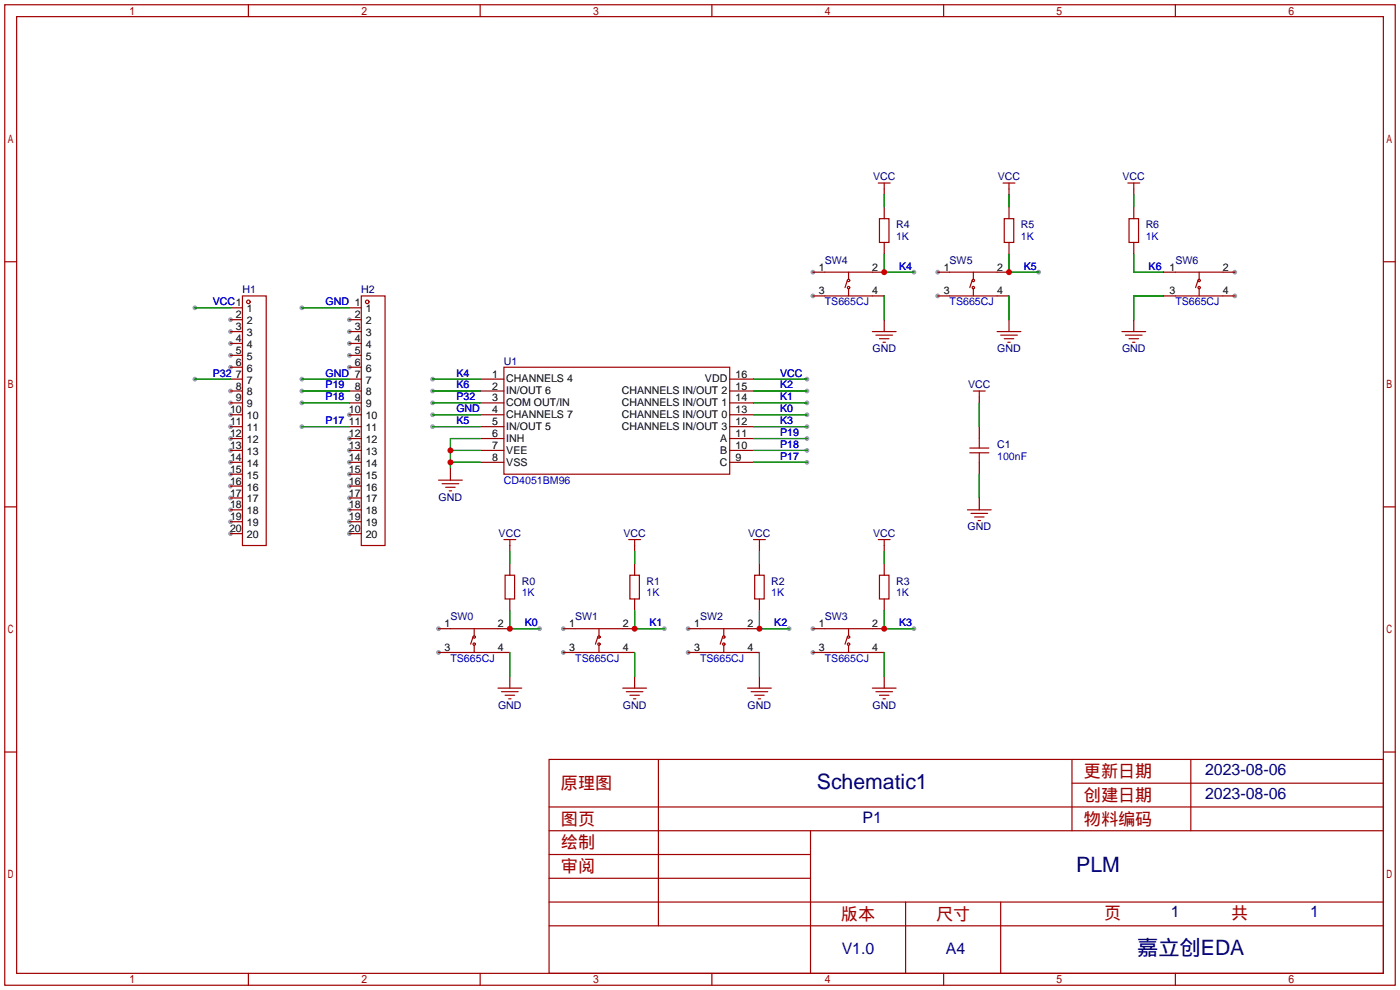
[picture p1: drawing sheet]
<svg xmlns="http://www.w3.org/2000/svg" width="299mm" height="212mm" viewBox="0 0 299 212" stroke-linecap="round" stroke-linejoin="round" font-family="sans-serif">
<g fill="#999">
<circle cx="49.3" cy="68.3" r=".51"/>
<circle cx="49.3" cy="70.9" r=".51"/>
<circle cx="49.3" cy="73.4" r=".51"/>
<circle cx="49.3" cy="75.9" r=".51"/>
<circle cx="49.3" cy="78.5" r=".51"/>
<circle cx="49.3" cy="83.6" r=".51"/>
<circle cx="49.3" cy="86.1" r=".51"/>
<circle cx="49.3" cy="88.6" r=".51"/>
<circle cx="49.3" cy="91.2" r=".51"/>
<circle cx="49.3" cy="93.7" r=".51"/>
<circle cx="49.3" cy="96.3" r=".51"/>
<circle cx="49.3" cy="98.8" r=".51"/>
<circle cx="49.3" cy="101.3" r=".51"/>
<circle cx="49.3" cy="103.9" r=".51"/>
<circle cx="49.3" cy="106.4" r=".51"/>
<circle cx="49.3" cy="109" r=".51"/>
<circle cx="49.3" cy="111.5" r=".51"/>
<circle cx="49.3" cy="114" r=".51"/>
<circle cx="74.7" cy="68.3" r=".51"/>
<circle cx="74.7" cy="70.9" r=".51"/>
<circle cx="74.7" cy="73.4" r=".51"/>
<circle cx="74.7" cy="75.9" r=".51"/>
<circle cx="74.7" cy="78.5" r=".51"/>
<circle cx="74.7" cy="88.6" r=".51"/>
<circle cx="74.7" cy="93.7" r=".51"/>
<circle cx="74.7" cy="96.3" r=".51"/>
<circle cx="74.7" cy="98.8" r=".51"/>
<circle cx="74.7" cy="101.3" r=".51"/>
<circle cx="74.7" cy="103.9" r=".51"/>
<circle cx="74.7" cy="106.4" r=".51"/>
<circle cx="74.7" cy="109" r=".51"/>
<circle cx="74.7" cy="111.5" r=".51"/>
<circle cx="74.7" cy="114" r=".51"/>
<circle cx="93.7" cy="134.4" r=".51"/>
<circle cx="93.7" cy="139.4" r=".51"/>
<circle cx="120.4" cy="134.4" r=".51"/>
<circle cx="120.4" cy="139.4" r=".51"/>
<circle cx="147.1" cy="134.4" r=".51"/>
<circle cx="147.1" cy="139.4" r=".51"/>
<circle cx="173.7" cy="134.4" r=".51"/>
<circle cx="173.7" cy="139.4" r=".51"/>
<circle cx="173.7" cy="58.2" r=".51"/>
<circle cx="173.7" cy="63.2" r=".51"/>
<circle cx="200.4" cy="58.2" r=".51"/>
<circle cx="200.4" cy="63.2" r=".51"/>
<circle cx="263.9" cy="58.2" r=".51"/>
<circle cx="263.9" cy="63.2" r=".51"/>
<circle cx="172.5" cy="93.7" r=".51"/>
<circle cx="172.5" cy="96.3" r=".51"/>
<circle cx="172.5" cy="98.8" r=".51"/>
<circle cx="172.5" cy="88.6" r=".51"/>
<circle cx="172.5" cy="86.1" r=".51"/>
<circle cx="172.5" cy="83.6" r=".51"/>
<circle cx="172.5" cy="91.2" r=".51"/>
<circle cx="92.5" cy="81" r=".51"/>
<circle cx="92.5" cy="83.6" r=".51"/>
<circle cx="92.5" cy="88.6" r=".51"/>
<circle cx="92.5" cy="91.2" r=".51"/>
<circle cx="92.5" cy="86.1" r=".51"/>
<circle cx="172.5" cy="81" r=".51"/>
<circle cx="115.3" cy="134.4" r=".51"/>
<circle cx="142" cy="134.4" r=".51"/>
<circle cx="168.7" cy="134.4" r=".51"/>
<circle cx="195.3" cy="134.4" r=".51"/>
<circle cx="195.3" cy="58.2" r=".51"/>
<circle cx="222" cy="58.2" r=".51"/>
<circle cx="41.7" cy="65.8" r=".51"/>
<circle cx="41.7" cy="81" r=".51"/>
<circle cx="64.5" cy="65.8" r=".51"/>
<circle cx="64.5" cy="81" r=".51"/>
<circle cx="64.5" cy="83.6" r=".51"/>
<circle cx="64.5" cy="86.1" r=".51"/>
<circle cx="64.5" cy="91.2" r=".51"/>
</g>
<g fill="none" stroke="#a10000" stroke-width=".25">
<path d="M1 1h297.2v209.6h-297.2zM3.6 3.6h292.1v204.4h-292.1zM53.1 1v2.6M102.6 1v2.6M152.1 1v2.6M201.7 1v2.6M251.2 1v2.6M187.7 39.1h2.5M189 39.1v1.3M214.4 39.1h2.5M215.6 39.1v1.3M241 39.1h2.6"/>
<path d="M242.3 39.1v1.3M1 55.9h2.6M176.3 58.2h10.1M181.1 59.9l-.5 1.6M181.4 58.2v1.5M188 46.7h2v5.1h-2zM202.9 58.2h10.2M207.8 59.9l-.5 1.6M208 58.2v1.5M214.6 46.7h2.1v5.1h-2.1zM241.3 46.7h2v5.1h-2zM251.2 58.2h10.2"/>
<path d="M256 59.9l-.5 1.6M256.3 58.2v1.5M295.7 55.9h2.5M51.8 63.2h5.1v53.4h-5.1zM77.2 63.2h5.1v53.4h-5.1zM107.7 78.5h48.3v22.8h-48.3zM176.3 63.2h10.1M181.4 61.7v1.5M186.4 70.9h5.1M187.2 71.6h3.6M188 72.4h2M188.7 73.2h.5"/>
<path d="M202.9 63.2h10.2M208 61.7v1.5M213.1 70.9h5.1M213.9 71.6h3.5M214.6 72.4h2.1M215.4 73.2h.5M239.8 70.9h5.1M240.5 71.6h3.6M241.3 72.4h2M242.1 73.2h.5M251.2 63.2h10.2M256.3 61.7v1.5"/>
<path d="M207.3 96.8h4M207.3 95.8h4M208 83.6h2.6M209.3 83.6v1.2M209.3 93.7v2.1M209.3 96.8v2M1 108.3h2.6M93.7 102.6h5.1M94.5 103.4h3.5M95.2 104.1h2.1M96 104.9h.5M107.7 115.3h2.5"/>
<path d="M109 115.3v1.3M134.4 115.3h2.5M135.6 115.3v1.3M161 115.3h2.6M162.3 115.3v1.3M187.7 115.3h2.5M189 115.3v1.3M206.8 109h5M207.5 109.7h3.6M208.3 110.5h2M209 111.3h.5M295.7 108.3h2.5"/>
<path d="M96.3 134.4h10.1M96.3 139.4h10.1M101.1 136.1l-.5 1.6M101.3 134.4v1.5M101.3 137.9v1.5M107.9 122.9h2.1v5.1h-2.1zM122.9 134.4h10.2M122.9 139.4h10.2M127.8 136.1l-.5 1.6M128 134.4v1.5M128 137.9v1.5M134.6 122.9h2.1v5.1h-2.1z"/>
<path d="M149.6 134.4h10.2M149.6 139.4h10.2M154.4 136.1l-.5 1.6M154.7 134.4v1.5M154.7 137.9v1.5M161.3 122.9h2v5.1h-2zM176.3 134.4h10.1M176.3 139.4h10.1M181.1 136.1l-.5 1.6M181.4 134.4v1.5M181.4 137.9v1.5M188 122.9h2v5.1h-2z"/>
<path d="M106.4 147.1h5.1M107.2 147.8h3.5M107.9 148.6h2.1M108.7 149.4h.5M133.1 147.1h5.1M133.9 147.8h3.5M134.6 148.6h2.1M135.4 149.4h.5M159.8 147.1h5M160.5 147.8h3.6M161.3 148.6h2M162.1 149.4h.5"/>
<path d="M186.4 147.1h5.1M187.2 147.8h3.6M188 148.6h2M188.7 149.4h.5M1 160.7h2.6M117.3 162.3h178.4v45.7h-178.4zM117.3 177.5h178.4M117.3 172.5h178.4M140.7 162.3v35.6M173.2 177.5v30.5M229.1 162.3v15.2M229.1 167.4h66.6"/>
<path d="M254.5 162.3v15.2M295.7 160.7h2.5M117.3 182.6h55.9M117.3 197.9h178.4M117.3 192.8h178.4M117.3 187.7h55.9M193.5 192.8v15.2M213.9 192.8v15.2M53.1 208v2.6M102.6 208v2.6M152.1 208v2.6M201.7 208v2.6"/>
<path d="M251.2 208v2.6"/>
<circle cx="181.4" cy="59.9" r=".25"/>
<circle cx="208" cy="59.9" r=".25"/>
<circle cx="256.3" cy="59.9" r=".25"/>
<circle cx="53.1" cy="64.5" r=".38"/>
<circle cx="78.5" cy="64.5" r=".38"/>
<circle cx="181.4" cy="61.5" r=".25"/>
<circle cx="208" cy="61.5" r=".25"/>
<circle cx="256.3" cy="61.5" r=".25"/>
<circle cx="101.3" cy="137.7" r=".25"/>
<circle cx="101.3" cy="136.1" r=".25"/>
<circle cx="128" cy="137.7" r=".25"/>
<circle cx="128" cy="136.1" r=".25"/>
<circle cx="154.7" cy="137.7" r=".25"/>
<circle cx="154.7" cy="136.1" r=".25"/>
<circle cx="181.4" cy="137.7" r=".25"/>
<circle cx="181.4" cy="136.1" r=".25"/>
</g>
<g fill="none" stroke="#870000" stroke-width=".25">
<path d="M173.7 58.2h2.6M186.4 58.2h2.6M189 40.4v1.3M189 44.2v2.5M189 51.8v2.6M200.4 58.2h2.5M213.1 58.2h2.5M215.6 40.4v1.3M215.6 44.2v2.5M215.6 51.8v2.6M242.3 40.4v1.3M242.3 44.2v2.5"/>
<path d="M242.3 51.8v2.6M248.7 58.2h2.5M261.4 58.2h2.5M49.3 65.8h2.5M49.3 68.3h2.5M49.3 70.9h2.5M49.3 73.4h2.5M49.3 75.9h2.5M49.3 78.5h2.5M74.7 65.8h2.5M74.7 68.3h2.5M74.7 70.9h2.5"/>
<path d="M74.7 73.4h2.5M74.7 75.9h2.5M74.7 78.5h2.5M173.7 63.2h2.6M186.4 63.2h2.6M189 68.3v2.6M200.4 63.2h2.5M213.1 63.2h2.5M215.6 68.3v2.6M242.3 68.3v2.6M248.7 63.2h2.5M261.4 63.2h2.5"/>
<path d="M49.3 81h2.5M49.3 83.6h2.5M49.3 86.1h2.5M49.3 88.6h2.5M49.3 91.2h2.5M49.3 93.7h2.5M49.3 96.3h2.5M49.3 98.8h2.5M74.7 81h2.5M74.7 83.6h2.5M74.7 86.1h2.5M74.7 88.6h2.5"/>
<path d="M74.7 91.2h2.5M74.7 93.7h2.5M74.7 96.3h2.5M74.7 98.8h2.5M102.6 81h5.1M102.6 83.6h5.1M102.6 86.1h5.1M102.6 88.6h5.1M102.6 91.2h5.1M102.6 93.7h5.1M102.6 96.3h5.1M102.6 98.8h5.1"/>
<path d="M156 81h5M156 83.6h5M156 86.1h5M156 88.6h5M156 91.2h5M156 93.7h5M156 96.3h5M156 98.8h5M209.3 84.8v1.3M209.3 91.2v2.5M209.3 98.8v2.5M49.3 101.3h2.5"/>
<path d="M49.3 103.9h2.5M49.3 106.4h2.5M49.3 109h2.5M49.3 111.5h2.5M49.3 114h2.5M74.7 101.3h2.5M74.7 103.9h2.5M74.7 106.4h2.5M74.7 109h2.5M74.7 111.5h2.5M74.7 114h2.5M96.3 100.1v2.5"/>
<path d="M109 116.6v1.3M135.6 116.6v1.3M162.3 116.6v1.3M189 116.6v1.3M209.3 106.4v2.6M93.7 134.4h2.6M93.7 139.4h2.6M106.4 134.4h2.6M106.4 139.4h2.6M109 120.4v2.5M109 128v2.6M120.4 134.4h2.5"/>
<path d="M120.4 139.4h2.5M133.1 134.4h2.5M133.1 139.4h2.5M135.6 120.4v2.5M135.6 128v2.6M147.1 134.4h2.5M147.1 139.4h2.5M159.8 134.4h2.5M159.8 139.4h2.5M162.3 120.4v2.5M162.3 128v2.6M173.7 134.4h2.6"/>
<path d="M173.7 139.4h2.6M186.4 134.4h2.6M186.4 139.4h2.6M189 120.4v2.5M189 128v2.6M109 144.5v2.6M135.6 144.5v2.6M162.3 144.5v2.6M189 144.5v2.6"/>
</g>
<g fill="none" stroke="#008700" stroke-width=".25">
<path d="M189 41.7v2.5M189 54.4v3.8h6.3M215.6 54.4v3.8h6.4M215.6 41.7v2.5M242.3 54.4v3.8h6.4M242.3 41.7v2.5M41.7 65.8h7.6M64.5 65.8h10.2M189 63.2v5.1M215.6 63.2v5.1M248.7 63.2h-6.4v5.1M41.7 81h7.6"/>
<path d="M64.5 86.1h10.2M64.5 83.6h10.2M64.5 91.2h10.2M64.5 81h10.2M92.5 88.6h10.1M92.5 86.1h10.1M92.5 83.6h10.1M92.5 91.2h10.1M92.5 81h10.1M96.3 96.3h6.3M96.3 98.8h6.3M102.6 93.7h-6.3v6.4"/>
<path d="M161 93.7h11.5M161 96.3h11.5M161 98.8h11.5M161 88.6h11.5M161 86.1h11.5M161 83.6h11.5M161 91.2h11.5M161 81h11.5M209.3 86.1v5.1M109 117.9v2.5M135.6 117.9v2.5M162.3 117.9v2.5"/>
<path d="M189 117.9v2.5M209.3 101.3v5.1M109 130.6v3.8h6.3M109 139.4v5.1M135.6 130.6v3.8h6.4M135.6 139.4v5.1M162.3 130.6v3.8h6.4M162.3 139.4v5.1M189 130.6v3.8h6.3M189 139.4v5.1"/>
</g>
<g fill="#c00">
<circle cx="96.3" cy="96.3" r=".63"/>
<circle cx="96.3" cy="98.8" r=".63"/>
<circle cx="109" cy="134.4" r=".63"/>
<circle cx="135.6" cy="134.4" r=".63"/>
<circle cx="162.3" cy="134.4" r=".63"/>
<circle cx="189" cy="134.4" r=".63"/>
<circle cx="189" cy="58.2" r=".63"/>
<circle cx="215.6" cy="58.2" r=".63"/>
</g>
<g font-size="4.5" fill="#000080">
<text x="174.6" y="168.6">Schematic1</text>
<text x="230" y="186.3">PLM</text>
<text x="243" y="204.1">嘉立创EDA</text>
</g>
<g font-size="3.7" fill="#a00000">
<text x="231.6" y="166.1">更新日期</text>
<text x="119.9" y="168.6">原理图</text>
<text x="231.6" y="171.2">创建日期</text>
<text x="119.9" y="176.3">图页</text>
<text x="231.6" y="176.3">物料编码</text>
<text x="119.9" y="181.3">绘制</text>
<text x="119.9" y="186.4">审阅</text>
<text x="179.7" y="196.6">版本</text>
<text x="200" y="196.6">尺寸</text>
<text x="236" y="196.3">页</text>
<text x="263.1" y="196.3">共</text>
</g>
<g font-size="3.4" fill="#000080">
<text x="257.6" y="165.7">2023-08-06</text>
<text x="257.6" y="170.8">2023-08-06</text>
<text x="184.4" y="175.9">P1</text>
<text x="250.3" y="196">1</text>
<text x="280" y="196">1</text>
<text x="179.9" y="203.8">V1.0</text>
<text x="202.1" y="203.8">A4</text>
</g>
<g font-size="2.3" fill="#000080">
<text x="186.6" y="38.6">VCC</text>
<text x="213.3" y="38.6">VCC</text>
<text x="239.9" y="38.6">VCC</text>
<text x="191.5" y="48.7">R4</text>
<text x="218.2" y="48.7">R5</text>
<text x="244.9" y="48.7">R6</text>
<text x="176.3" y="56.4">SW4</text>
<text x="202.9" y="56.4">SW5</text>
<text x="251.2" y="56.4">SW6</text>
<text x="51.8" y="62.7">H1</text>
<text x="77.2" y="62.7">H2</text>
<text x="107.7" y="77.9">U1</text>
<text x="186.5" y="75.3">GND</text>
<text x="213.1" y="75.3">GND</text>
<text x="239.8" y="75.3">GND</text>
<text x="206.9" y="83">VCC</text>
<text x="213.1" y="95.7">C1</text>
<text x="93.7" y="107">GND</text>
<text x="206.8" y="113.4">GND</text>
<text x="106.6" y="114.8">VCC</text>
<text x="133.2" y="114.8">VCC</text>
<text x="159.9" y="114.8">VCC</text>
<text x="186.6" y="114.8">VCC</text>
<text x="111.5" y="124.9">R0</text>
<text x="138.2" y="124.9">R1</text>
<text x="164.8" y="124.9">R2</text>
<text x="191.5" y="124.9">R3</text>
<text x="96.3" y="132.6">SW0</text>
<text x="122.9" y="132.6">SW1</text>
<text x="149.6" y="132.6">SW2</text>
<text x="176.3" y="132.6">SW3</text>
<text x="106.4" y="151.5">GND</text>
<text x="133.1" y="151.5">GND</text>
<text x="159.8" y="151.5">GND</text>
<text x="186.5" y="151.5">GND</text>
</g>
<g font-size="2.3" fill="#00f">
<text x="191.5" y="51.3">1K</text>
<text x="218.2" y="51.3">1K</text>
<text x="244.9" y="51.3">1K</text>
<text x="192.2" y="57.6">K4</text>
<text x="218.8" y="57.6">K5</text>
<text x="245.5" y="57.6">K6</text>
<text x="45.5" y="65.2">VCC1</text>
<text x="69.6" y="65.2">GND 1</text>
<text x="176.3" y="65.2">TS665CJ</text>
<text x="202.9" y="65.2">TS665CJ</text>
<text x="251.2" y="65.2">TS665CJ</text>
<text x="45.5" y="80.5">P32</text>
<text x="69.6" y="80.5">GND 7</text>
<text x="69.6" y="83">P19</text>
<text x="97.5" y="80.5">K4</text>
<text x="97.5" y="83">K6</text>
<text x="166.8" y="83">K2</text>
<text x="166.8" y="80.5">VCC</text>
<text x="69.6" y="85.6">P18</text>
<text x="97.5" y="88.1">GND</text>
<text x="97.5" y="85.6">P32</text>
<text x="166.8" y="88.1">K0</text>
<text x="166.8" y="85.6">K1</text>
<text x="69.6" y="90.6">P17</text>
<text x="97.5" y="90.6">K5</text>
<text x="166.8" y="93.2">P19</text>
<text x="166.8" y="95.7">P18</text>
<text x="166.8" y="90.6">K3</text>
<text x="166.8" y="98.3">P17</text>
<text x="213.1" y="98.3">100nF</text>
<text x="107.7" y="103.3">CD4051BM96</text>
<text x="111.5" y="127.5">1K</text>
<text x="138.2" y="127.5">1K</text>
<text x="164.8" y="127.5">1K</text>
<text x="191.5" y="127.5">1K</text>
<text x="112.1" y="133.8">K0</text>
<text x="138.8" y="133.8">K1</text>
<text x="165.5" y="133.8">K2</text>
<text x="192.2" y="133.8">K3</text>
<text x="96.3" y="141.4">TS665CJ</text>
<text x="122.9" y="141.4">TS665CJ</text>
<text x="149.6" y="141.4">TS665CJ</text>
<text x="176.3" y="141.4">TS665CJ</text>
</g>
<g font-size="2.3">
<text x="175" y="57.9">1</text>
<text x="186.4" y="57.9">2</text>
<text x="201.7" y="57.9">1</text>
<text x="213.1" y="57.9">2</text>
<text x="249.9" y="57.9">1</text>
<text x="261.4" y="57.9">2</text>
<text x="175" y="62.9">3</text>
<text x="186.4" y="62.9">4</text>
<text x="201.7" y="62.9">3</text>
<text x="213.1" y="62.9">4</text>
<text x="249.9" y="62.9">3</text>
<text x="261.4" y="62.9">4</text>
<text x="50.4" y="68">2</text>
<text x="50.4" y="70.6">3</text>
<text x="52.8" y="66.7">1</text>
<text x="52.8" y="69.3">2</text>
<text x="52.8" y="71.8">3</text>
<text x="75.8" y="68">2</text>
<text x="75.8" y="70.6">3</text>
<text x="78.2" y="66.7">1</text>
<text x="78.2" y="69.3">2</text>
<text x="78.2" y="71.8">3</text>
<text x="50.4" y="73.1">4</text>
<text x="50.4" y="75.6">5</text>
<text x="52.8" y="74.4">4</text>
<text x="52.8" y="76.9">5</text>
<text x="75.8" y="73.1">4</text>
<text x="75.8" y="75.6">5</text>
<text x="78.2" y="74.4">4</text>
<text x="78.2" y="76.9">5</text>
<text x="50.4" y="78.2">6</text>
<text x="50.4" y="80.7">7</text>
<text x="50.4" y="83.3">8</text>
<text x="52.8" y="79.4">6</text>
<text x="52.8" y="82">7</text>
<text x="75.8" y="78.2">6</text>
<text x="75.8" y="83.3">8</text>
<text x="78.2" y="79.4">6</text>
<text x="78.2" y="82">7</text>
<text x="105.2" y="80.7">1</text>
<text x="105.2" y="83.3">2</text>
<text x="108.2" y="81.7">CHANNELS 4</text>
<text x="150.7" y="81.7">VDD</text>
<text x="157.2" y="83.3">15</text>
<text x="157.2" y="80.7">16</text>
<text x="49.2" y="88.3">10</text>
<text x="50.4" y="85.8">9</text>
<text x="52.8" y="84.5">8</text>
<text x="52.8" y="87.1">9</text>
<text x="52.8" y="89.6">10</text>
<text x="74.6" y="88.3">10</text>
<text x="75.8" y="85.8">9</text>
<text x="78.2" y="84.5">8</text>
<text x="78.2" y="87.1">9</text>
<text x="78.2" y="89.6">10</text>
<text x="105.2" y="85.8">3</text>
<text x="105.2" y="88.3">4</text>
<text x="108.2" y="84.3">IN/OUT 6</text>
<text x="108.2" y="86.8">COM OUT/IN</text>
<text x="108.2" y="89.3">CHANNELS 7</text>
<text x="132.9" y="89.3">CHANNELS IN/OUT 0</text>
<text x="132.9" y="86.8">CHANNELS IN/OUT 1</text>
<text x="132.9" y="84.3">CHANNELS IN/OUT 2</text>
<text x="157.2" y="88.3">13</text>
<text x="157.2" y="85.8">14</text>
<text x="49.2" y="90.9">11</text>
<text x="49.2" y="93.4">12</text>
<text x="49.2" y="96">13</text>
<text x="52.8" y="92.1">11</text>
<text x="52.8" y="94.7">12</text>
<text x="74.6" y="90.9">11</text>
<text x="74.6" y="93.4">12</text>
<text x="74.6" y="96">13</text>
<text x="78.2" y="92.1">11</text>
<text x="78.2" y="94.7">12</text>
<text x="105.2" y="90.9">5</text>
<text x="105.2" y="93.4">6</text>
<text x="105.2" y="96">7</text>
<text x="108.2" y="91.9">IN/OUT 5</text>
<text x="108.2" y="94.4">INH</text>
<text x="132.9" y="91.9">CHANNELS IN/OUT 3</text>
<text x="153.9" y="94.4">A</text>
<text x="157.2" y="96">10</text>
<text x="157.2" y="93.4">11</text>
<text x="157.2" y="90.9">12</text>
<text x="49.2" y="98.5">14</text>
<text x="49.2" y="101">15</text>
<text x="52.8" y="97.2">13</text>
<text x="52.8" y="99.8">14</text>
<text x="74.6" y="98.5">14</text>
<text x="74.6" y="101">15</text>
<text x="78.2" y="97.2">13</text>
<text x="78.2" y="99.8">14</text>
<text x="105.2" y="98.5">8</text>
<text x="108.2" y="97">VEE</text>
<text x="108.2" y="99.5">VSS</text>
<text x="153.8" y="99.5">C</text>
<text x="153.9" y="97">B</text>
<text x="157.2" y="98.5">9</text>
<text x="49.2" y="103.6">16</text>
<text x="49.2" y="106.1">17</text>
<text x="52.8" y="102.3">15</text>
<text x="52.8" y="104.8">16</text>
<text x="52.8" y="107.4">17</text>
<text x="74.6" y="103.6">16</text>
<text x="74.6" y="106.1">17</text>
<text x="78.2" y="102.3">15</text>
<text x="78.2" y="104.8">16</text>
<text x="78.2" y="107.4">17</text>
<text x="49.2" y="108.7">18</text>
<text x="49.2" y="111.2">19</text>
<text x="49.2" y="113.7">20</text>
<text x="52.8" y="109.9">18</text>
<text x="52.8" y="112.5">19</text>
<text x="74.6" y="108.7">18</text>
<text x="74.6" y="111.2">19</text>
<text x="74.6" y="113.7">20</text>
<text x="78.2" y="109.9">18</text>
<text x="78.2" y="112.5">19</text>
<text x="52.8" y="115">20</text>
<text x="78.2" y="115">20</text>
<text x="95" y="134.1">1</text>
<text x="106.4" y="134.1">2</text>
<text x="121.7" y="134.1">1</text>
<text x="133.1" y="134.1">2</text>
<text x="148.3" y="134.1">1</text>
<text x="159.8" y="134.1">2</text>
<text x="175" y="134.1">1</text>
<text x="186.4" y="134.1">2</text>
<text x="95" y="139.1">3</text>
<text x="106.4" y="139.1">4</text>
<text x="121.7" y="139.1">3</text>
<text x="133.1" y="139.1">4</text>
<text x="148.3" y="139.1">3</text>
<text x="159.8" y="139.1">4</text>
<text x="175" y="139.1">3</text>
<text x="186.4" y="139.1">4</text>
</g>
</svg>
